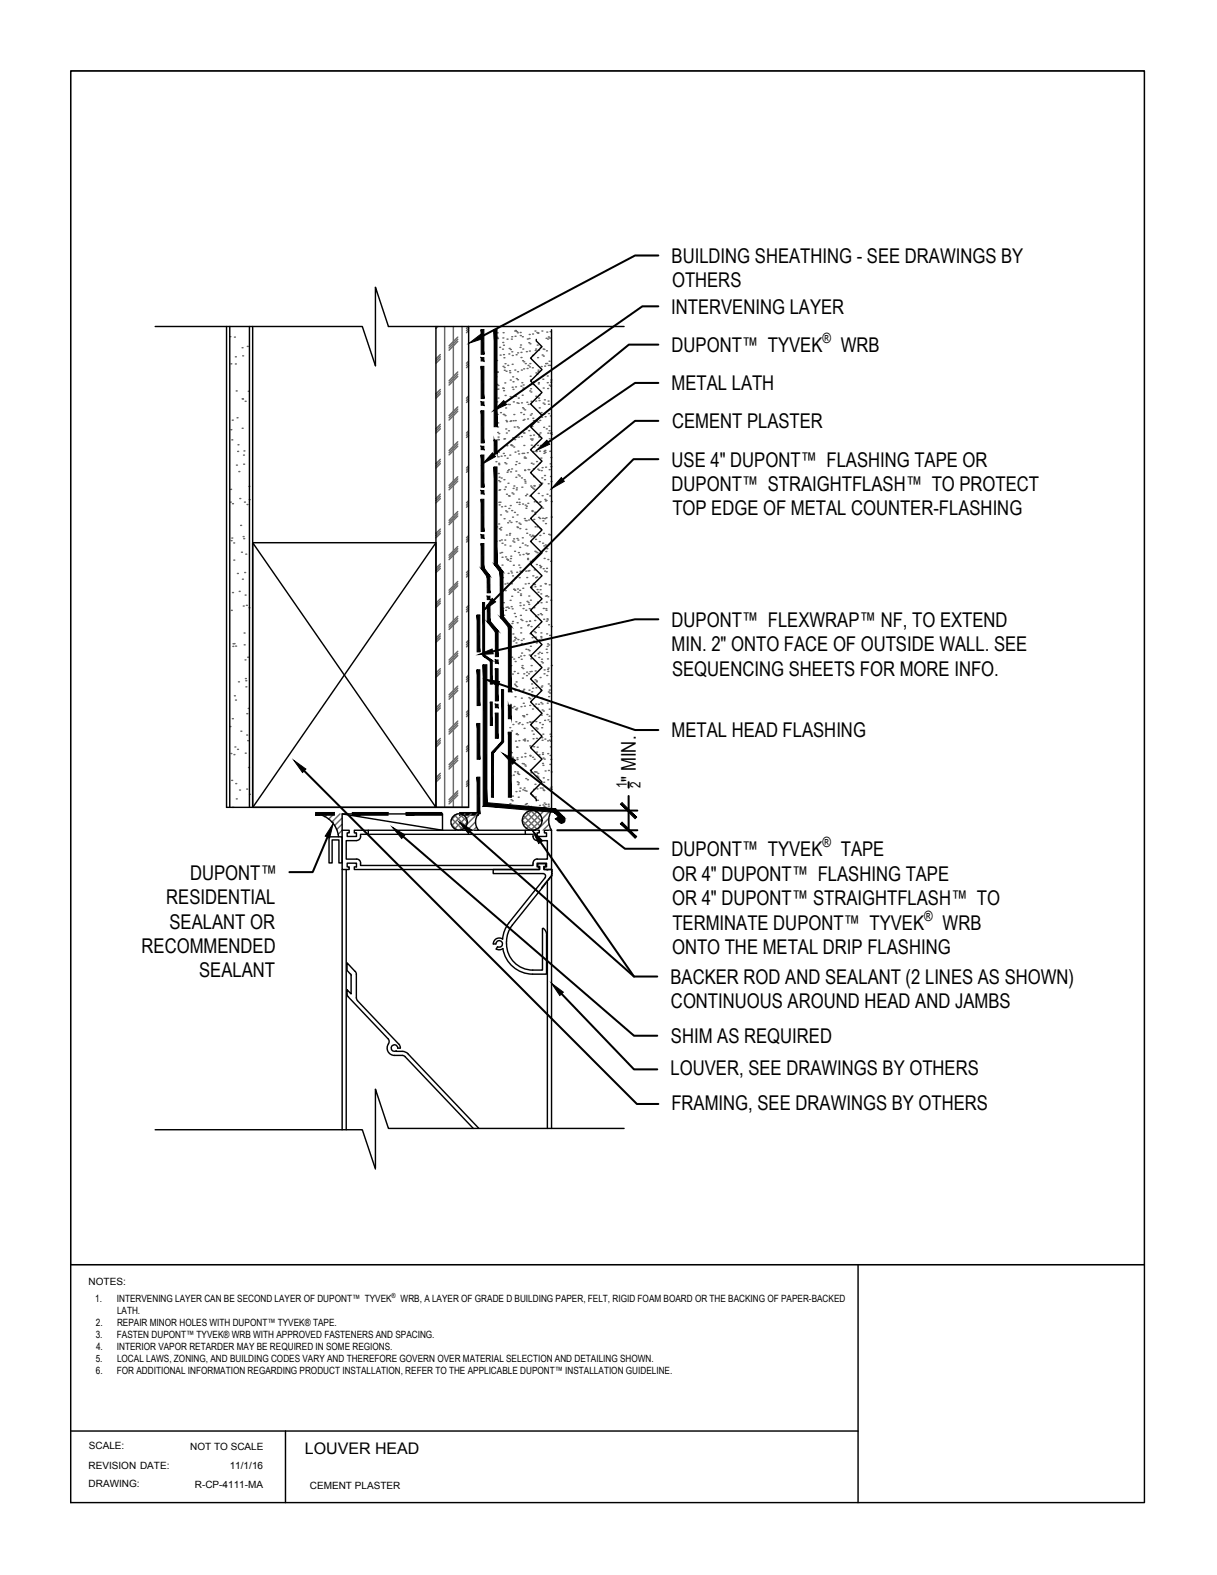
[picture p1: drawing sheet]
<svg xmlns="http://www.w3.org/2000/svg" width="216mm" height="279mm" viewBox="0 0 216 279" stroke-linecap="round" stroke-linejoin="round" font-family="sans-serif">
<!-- layer: .ATI-TEXT -->
<g fill="#000" stroke="#000" stroke-width=".18">
<path d="M83.2 60.9l2.1-1.6 .4 .8zM87.5 72.9l1.9-1.8 .5 .7zM95.1 79.9l1.9-1.8 .5 .7zM87.4 80.3l.5 .7-2.3 1.3zM99.6 84.7l.5 .7-2.3 1.3zM84.9 116.1l2.4-1 .2 .9zM87.3 106.2l.6 .6-2.1 1.5zM52.1 134.9l2.2 1.5-.6 .6zM86 120.5l2.6 .4-.3 .8zM89.2 133.6l2.3 1.3-.6 .7zM59.1 146.1l-.6 2.6-.8-.4zM69.6 146.7l2.2 1.4-.5 .6z"/>
<path d="M81.4 145.8l2.3 1.4-.6 .7zM94.4 147.3l1.9 1.8-.7 .5zM97.8 174.4l2.1 1.6-.6 .6z"/>
</g>
<g fill="none" stroke="#000" stroke-width=".36">
<path d="M116.8 45.3h-4.1l-27.2 14.4M116.8 54.3h-2.8l-24.4 17.1M116.8 74.7h-4.1l-12.9 10.4M116.8 61.1h-5.2l-24 19.6M116.8 67.9h-4.1l-15.4 10.6M116.8 81.5h-4.4l-24.8 25M116.8 109.9h-4.1l-25.3 5.7M54 136.7l59 59.1h3.8M88.5 121.3l24.2 8.2h4.1M91.2 135.2l19.7 15.4h5.9M111.5 138.8v.9M58.1 148.5l-2.6 6.2h-4.2"/>
<path d="M71.6 148.4l40.9 35.3h4.1M83.4 147.5l29.1 25.7h4.1M95.9 149.4l16.6 23.8M98.9 147.3h14.2M98.9 143.8h14.2M111.5 141.2v6.1M99.6 176.3l12.9 13.4h4.1"/>
</g>
<!-- layer: -ATI-WRB -->
<g fill="#000" stroke="#000" stroke-width=".18">
<path d="M85.4 79.2v.6h.4zM85.4 79.2h.4v.6z"/>
<path d="M85.4 72.9v5.7h.4zM85.4 72.9h.4v5.7z"/>
<path d="M85.4 71.3v.6h.4zM85.4 71.3h.4v.6z"/>
<path d="M85.4 65v5.7h.4zM85.4 65h.4v5.7z"/>
<path d="M85.4 63.4v.6h.4zM85.4 63.4h.4v.6z"/>
<path d="M85.4 58.5v4.4h.4zM85.4 58.5h.4v4.4z"/>
<path d="M85.4 94.9v.6h.4zM85.4 94.9h.4v.6z"/>
<path d="M85.4 88.6v5.7h.4zM85.4 88.6h.4v5.7z"/>
<path d="M85.4 87v.6h.4zM85.4 87h.4v.6z"/>
<path d="M85.4 80.7v5.7h.4zM85.4 80.7h.4v5.7z"/>
<path d="M85.4 96.4v4.4h.4zM85.4 96.4h.4v4.4z"/>
<path d="M86.4 107.3v2.9h.5zM86.4 107.3h.5v2.9z"/>
<path d="M86.4 105.8v.6h.5zM86.4 105.8h.5v.6z"/>
<path d="M86.4 102.2v3h.5zM86.4 102.2h.5v3z"/>
<path d="M85.4 100.9l1.1 1.5 .4-.3zM85.4 100.9l.4-.3 1.1 1.5z"/>
<path d="M87.9 117.1v.6h.5zM87.9 117.1h.5v.6z"/>
<path d="M87.9 112v4.5h.5zM87.9 112h.5v4.5z"/>
<path d="M86.5 110.4l1.4 1.8 .4-.3zM86.5 110.4l.4-.3 1.4 1.8z"/>
<path d="M87.9 126.5v4.5h.5zM87.9 126.5h.5v4.5z"/>
<path d="M87.9 124.9v.6h.5zM87.9 124.9h.5v.6z"/>
<path d="M87.9 118.6v5.7h.5zM87.9 118.6h.5v5.7z"/>
</g>
<path d="M85.4 58.5h.4M86.4 102.2h.5M87.9 112h.5" fill="none" stroke="#000" stroke-width=".18"/>
<!-- layer: -ATI-HATCH -->
<g fill="none" stroke="#666" stroke-width=".25">
<path d="M88 59.6h.1M88.2 59.8h.1M88.2 59h.1M89.2 60h.1M89.3 59h.1M90.8 59.7h.1M91.3 58.7h.1M91.4 59.7h.1M91.4 58.6h.1M91.6 58.8h.1M91.8 59h.1M92.3 59h.1"/>
<path d="M92.3 59.5h.1M92.7 59.7h.1M93.9 59.3h.1M94.5 59.3h.1M94.9 58.7h.1M95.2 59h.1M95.4 59h.1M95.4 59.1h.1M96.1 58.7h.1M97 58.9h.1M97.3 59.8h.1M97.5 60h.1"/>
<path d="M97.6 58.8h.1M88 66.8h.1M88 69.1h.1M88.1 64h.1M88.1 71.3h.1M88.1 68.2h.1M88.2 73.5h.1M88.2 66h.1M88.2 72.5h.1M88.3 60.1h.1M88.3 75.7h.1M88.3 76.7h.1"/>
<path d="M88.3 75h.1M88.3 69h.1M88.3 78h.1M88.3 70.6h.1M88.3 68.4h.1M88.4 77.5h.1M88.4 78h.1M88.5 76.9h.1M88.6 61.6h.1M88.7 63h.1M88.8 73.2h.1M88.8 72h.1"/>
<path d="M89.1 61.9h.1M89.2 68.8h.1M89.2 60.8h.1M89.2 65h.1M89.3 73.5h.1M89.3 68.9h.1M89.3 62.9h.1M89.3 61.2h.1M89.3 69.3h.1M89.4 77.9h.1M89.4 73.5h.1M89.4 63.5h.1"/>
<path d="M89.4 71.9h.1M89.4 65.2h.1M89.5 65.7h.1M89.5 77.8h.1M89.5 67.9h.1M89.6 64.5h.1M89.6 73.7h.1M89.6 70.2h.1M89.7 72.4h.1M89.7 76.1h.1M89.8 74.6h.1M89.8 65.9h.1"/>
<path d="M89.8 76.8h.1M89.9 74.8h.1M89.9 79.1h.1M90 60.2h.1M90.1 64.8h.1M90.1 71.7h.1M90.2 76.4h.1M90.3 62.8h.1M90.3 61.8h.1M90.4 71.8h.1M90.4 65.8h.1M90.4 66.1h.1"/>
<path d="M90.5 74.7h.1M90.5 70.4h.1M90.5 67.4h.1M90.5 62h.1M90.6 74.7h.1M90.6 78.9h.1M90.6 79h.1M90.7 60.2h.1M90.7 70.6h.1M90.8 62.4h.1M90.9 68.7h.1M90.9 64.6h.1"/>
<path d="M90.9 79.1h.1M90.9 63.1h.1M90.9 66.9h.1M90.9 77.7h.1M91 69.1h.1M91 67.7h.1M91 74.6h.1M91.1 71.3h.1M91.1 79.3h.1M91.2 73.5h.1M91.2 75.8h.1M91.3 78h.1"/>
<path d="M91.3 65.6h.1M91.4 74.6h.1M91.5 68.6h.1M91.5 70.3h.1M91.5 77.6h.1M91.6 62.9h.1M91.6 67.2h.1M91.7 71.5h.1M91.8 75.7h.1M91.8 65.9h.1M91.8 67.4h.1M91.8 62.6h.1"/>
<path d="M91.9 71.6h.1M91.9 70.6h.1M92 75.9h.1M92 77.5h.1M92.3 61.6h.1M92.3 61.2h.1M92.4 73.2h.1M92.4 68.5h.1M92.4 62.5h.1M92.4 63.4h.1M92.5 65.6h.1M92.5 77.5h.1"/>
<path d="M92.5 71.5h.1M92.6 67.9h.1M92.6 70.1h.1M92.7 72.3h.1M92.7 64h.1M92.7 61.9h.1M92.8 68.8h.1M92.8 74.6h.1M92.8 68.3h.1M92.9 76.8h.1M92.9 72.5h.1M92.9 73.5h.1"/>
<path d="M92.9 65.4h.1M92.9 64.2h.1M92.9 79h.1M93 74.4h.1M93 76.8h.1M93.1 72.7h.1M93.2 64.5h.1M93.3 76.1h.1M93.4 62.4h.1M93.5 71.4h.1M93.5 65.4h.1M93.5 60.1h.1"/>
<path d="M93.6 74.3h.1M93.7 64.8h.1M93.7 71.7h.1M93.8 60.8h.1M93.8 76.4h.1M93.8 60.1h.1M93.9 62.3h.1M93.9 65.1h.1M94 68.3h.1M94 69.3h.1M94 64.5h.1M94 61h.1"/>
<path d="M94.1 66.7h.1M94.1 77.3h.1M94.1 73.6h.1M94.1 69h.1M94.1 67.4h.1M94.1 77.9h.1M94.2 69.5h.1M94.2 71.2h.1M94.2 79h.1M94.3 73.4h.1M94.3 78.1h.1M94.4 75.7h.1"/>
<path d="M94.4 77.9h.1M94.4 65.2h.1M94.5 63h.1M94.5 74.2h.1M94.6 68.2h.1M94.6 67.7h.1M94.6 74.6h.1M94.7 77.2h.1M94.7 79.3h.1M94.9 62.2h.1M95 71.1h.1M95 61.9h.1"/>
<path d="M95.1 70.3h.1M95.1 66.2h.1M95.2 70.4h.1M95.2 74.7h.1M95.3 66.3h.1M95.3 61.2h.1M95.3 79h.1M95.4 63.4h.1M95.4 65.9h.1M95.4 74.9h.1M95.5 65.7h.1M95.5 68.1h.1"/>
<path d="M95.5 67.9h.1M95.5 62.1h.1M95.5 70.6h.1M95.6 77.5h.1M95.6 70.1h.1M95.6 77.1h.1M95.6 71.1h.1M95.7 72.4h.1M95.8 74.6h.1M95.8 76.8h.1M95.9 61.6h.1M95.9 79h.1"/>
<path d="M96 73.2h.1M96 65h.1M96.1 74h.1M96.2 63h.1M96.3 67.3h.1M96.3 61.9h.1M96.3 71.5h.1M96.4 68.8h.1M96.4 63.2h.1M96.4 75.8h.1M96.5 73.5h.1M96.5 62h.1"/>
<path d="M96.6 71.7h.1M96.6 70.9h.1M96.6 64.9h.1M96.7 79.9h.1M96.7 73.9h.1M96.8 64.5h.1M96.9 60h.1M96.9 76.1h.1M96.9 62.2h.1M97 64.5h.1M97.1 66.7h.1M97.1 67.9h.1"/>
<path d="M97.1 68.9h.1M97.1 60.1h.1M97.2 76.8h.1M97.2 71.1h.1M97.3 64.8h.1M97.3 73.4h.1M97.3 71.7h.1M97.4 75.6h.1M97.4 64.1h.1M97.4 76.4h.1M97.4 77.8h.1M97.4 68.3h.1"/>
<path d="M97.6 64.8h.1M97.6 72.6h.1M97.6 76.9h.1M97.6 73.8h.1M97.7 68.5h.1M97.7 67.8h.1M97.7 67.4h.1M97.8 76.8h.1M97.8 77.1h.1M88 81.9h.1M88 96h.1M88.1 93.5h.1"/>
<path d="M88.4 84h.1M88.4 81h.1M88.4 80.2h.1M88.4 85.3h.1M88.5 92.9h.1M88.5 82.2h.1M88.5 82.4h.1M88.5 89.1h.1M88.5 87h.1M88.6 84.7h.1M88.6 89.6h.1M88.6 95.9h.1"/>
<path d="M88.6 93.8h.1M88.6 86.9h.1M88.7 85.5h.1M88.7 89.1h.1M88.7 98.1h.1M88.8 91.3h.1M88.8 94h.1M88.9 93.6h.1M88.9 80.9h.1M88.9 84.8h.1M88.9 95.8h.1M89 89.9h.1"/>
<path d="M89 98h.1M89.1 98.9h.1M89.1 96.4h.1M89.3 80.4h.1M89.4 85.1h.1M89.4 92h.1M89.5 86.8h.1M89.5 80.8h.1M89.5 95.8h.1M89.5 82.1h.1M89.5 96.7h.1M89.6 89.8h.1"/>
<path d="M89.7 86.4h.1M89.7 98.8h.1M89.7 90.6h.1M89.8 82.3h.1M89.8 94.9h.1M89.8 87.7h.1M89.9 99.2h.1M89.9 90.8h.1M90 83.8h.1M90 81.3h.1M90 99.3h.1M90.1 83.5h.1"/>
<path d="M90.1 92.7h.1M90.1 99.4h.1M90.1 85.7h.1M90.2 88h.1M90.2 83.3h.1M90.3 90.2h.1M90.3 88h.1M90.4 92.4h.1M90.4 94.9h.1M90.4 94.6h.1M90.4 80.7h.1M90.5 96.9h.1"/>
<path d="M90.5 99.6h.1M90.5 89.7h.1M90.6 99.1h.1M90.6 83.7h.1M90.6 98.7h.1M90.6 92.7h.1M90.8 83.2h.1M90.8 90.6h.1M90.8 87.4h.1M90.9 91.7h.1M91 96h.1M91 86.6h.1"/>
<path d="M91 87.6h.1M91.1 95.6h.1M91.2 86.2h.1M91.2 96.2h.1M91.3 90.9h.1M91.3 97.8h.1M91.4 80.2h.1M91.5 82.4h.1M91.5 83.6h.1M91.5 84.7h.1M91.6 86.9h.1M91.6 92.5h.1"/>
<path d="M91.6 81.9h.1M91.6 86.6h.1M91.7 89.1h.1M91.7 95.5h.1M91.7 93.5h.1M91.7 91.3h.1M91.8 93.6h.1M91.9 95.8h.1M91.9 80h.1M91.9 84.3h.1M92 98h.1M92 80.5h.1"/>
<path d="M92 88.5h.1M92.1 82.2h.1M92.1 92.8h.1M92.1 89.5h.1M92.1 89.1h.1M92.1 84.4h.1M92.2 98.5h.1M92.2 97.1h.1M92.2 93.8h.1M92.3 93h.1M92.5 84.8h.1M92.6 86.4h.1"/>
<path d="M92.6 80.4h.1M92.7 95.4h.1M92.7 96.4h.1M92.7 89.4h.1M92.8 98.4h.1M92.9 80.4h.1M93 81.2h.1M93 85.1h.1M93 81.1h.1M93 92h.1M93.1 83.4h.1M93.1 83.5h.1"/>
<path d="M93.1 85.4h.1M93.1 85.7h.1M93.1 96.7h.1M93.2 92.3h.1M93.2 89.6h.1M93.2 87.9h.1M93.2 81.3h.1M93.3 90.2h.1M93.3 93.9h.1M93.3 98.2h.1M93.4 92.4h.1M93.4 89.8h.1"/>
<path d="M93.4 94.6h.1M93.4 87.7h.1M93.5 96.8h.1M93.5 80.3h.1M93.5 98.3h.1M93.6 99.1h.1M93.6 99.3h.1M93.6 89.3h.1M93.7 83.3h.1M93.7 98.2h.1M93.8 92.3h.1M93.8 83.3h.1"/>
<path d="M93.9 88h.1M94 94.9h.1M94.1 99.6h.1M94.1 86.2h.1M94.2 95.2h.1M94.2 82.2h.1M94.3 86.4h.1M94.4 90.6h.1M94.4 90.7h.1M94.4 95h.1M94.5 80.1h.1M94.5 86.6h.1"/>
<path d="M94.5 99.3h.1M94.6 82.3h.1M94.6 83.2h.1M94.7 84.5h.1M94.7 95.2h.1M94.7 92.1h.1M94.7 86.8h.1M94.7 86.2h.1M94.8 86.2h.1M94.8 89h.1M94.8 95.1h.1M94.9 91.2h.1"/>
<path d="M94.9 90.9h.1M94.9 97.8h.1M94.9 93.5h.1M95 95.7h.1M95.1 97.9h.1M95.1 80.1h.1M95.2 81.9h.1M95.2 89.1h.1M95.3 98.1h.1M95.3 93.5h.1M95.4 83.2h.1M95.5 87.5h.1"/>
<path d="M95.5 91.8h.1M95.6 83.4h.1M95.7 82.2h.1M95.7 96.1h.1M95.7 86h.1M95.7 89.1h.1M95.7 80h.1M95.8 92h.1M95.8 95h.1M95.8 89h.1M95.8 93.8h.1M95.9 98h.1"/>
<path d="M96 81.3h.1M96 83.5h.1M96.1 85.7h.1M96.1 84.8h.1M96.2 87.9h.1M96.2 83h.1M96.3 90.2h.1M96.3 91.9h.1M96.3 96.4h.1M96.3 92.4h.1M96.4 94.6h.1M96.5 96.8h.1"/>
<path d="M96.5 80.1h.1M96.5 80.4h.1M96.5 99.1h.1M96.6 84.4h.1M96.6 85.1h.1M96.6 92h.1M96.7 88.6h.1M96.7 80.2h.1M96.7 88.9h.1M96.7 96.7h.1M96.8 92.9h.1M96.8 82.9h.1"/>
<path d="M96.8 97.1h.1M96.8 97.8h.1M96.9 91.8h.1M96.9 88.8h.1M97 97.3h.1M97 87.7h.1M97.2 99.3h.1M97.3 85.8h.1M97.3 94.8h.1M97.4 83.3h.1M97.5 80.1h.1M97.5 88h.1"/>
<path d="M97.6 94.9h.1M97.6 82.3h.1M97.7 84.5h.1M97.7 99.6h.1M97.7 82.8h.1M97.7 81.2h.1M97.7 86.7h.1M97.8 85.4h.1M97.8 89h.1M97.8 91.7h.1M88.6 100.7h.1M89.1 100.3h.1"/>
<path d="M89.1 102.5h.1M89.1 107.8h.1M89.2 108h.1M89.2 104.7h.1M89.3 106.9h.1M89.4 109.1h.1M89.6 103.6h.1M89.6 104.8h.1M89.7 108.3h.1M89.8 107.7h.1M90 103.5h.1M90 107.7h.1"/>
<path d="M90.1 101.7h.1M90.2 110.7h.1M90.2 107.9h.1M90.5 106.5h.1M90.6 111.2h.1M90.6 101.3h.1M90.6 118.1h.1M90.7 107.6h.1M90.7 103.6h.1M90.7 101.6h.1M90.8 105.8h.1M90.8 116.6h.1"/>
<path d="M90.8 110.6h.1M90.9 108h.1M90.9 119.6h.1M90.9 110.2h.1M90.9 102.2h.1M91 112.5h.1M91.1 113.7h.1M91.1 114.7h.1M91.1 100.3h.1M91.1 104.5h.1M91.1 116.9h.1M91.2 104.6h.1"/>
<path d="M91.2 119.1h.1M91.2 108.8h.1M91.3 113.5h.1M91.3 113.1h.1M91.3 104.7h.1M91.4 117.4h.1M91.4 102.5h.1M91.4 109.4h.1M91.5 113.2h.1M91.5 114.1h.1M91.7 101.5h.1M91.8 110.5h.1"/>
<path d="M91.8 104.5h.1M91.8 119.5h.1M91.9 105.1h.1M91.9 113.5h.1M92 116.6h.1M92 100.3h.1M92.1 102.5h.1M92.2 104.7h.1M92.2 106.9h.1M92.2 100.7h.1M92.2 101.3h.1M92.3 107.4h.1"/>
<path d="M92.3 109.2h.1M92.3 116.4h.1M92.3 105.4h.1M92.3 105.6h.1M92.4 112.3h.1M92.4 111.4h.1M92.4 109.9h.1M92.4 101.5h.1M92.5 113.6h.1M92.5 117h.1M92.5 114.2h.1M92.5 115.9h.1"/>
<path d="M92.6 118.4h.1M92.6 110.1h.1M92.6 118.1h.1M92.7 104.4h.1M92.8 118.6h.1M92.8 108h.1M92.8 113.3h.1M92.9 107.3h.1M92.9 119.5h.1M93 116.3h.1M93.2 103.6h.1M93.3 101.3h.1"/>
<path d="M93.3 108.3h.1M93.3 115.2h.1M93.3 110.3h.1M93.4 119.9h.1M93.4 119.2h.1M93.4 102.5h.1M93.5 106.7h.1M93.6 111h.1M93.7 101.3h.1M93.7 115.2h.1M93.7 106.9h.1M93.7 110.8h.1"/>
<path d="M93.7 103.5h.1M93.8 119.5h.1M93.8 105.7h.1M93.8 107.2h.1M93.8 101.2h.1M93.9 115.4h.1M93.9 108h.1M93.9 116.2h.1M94 110.2h.1M94 112.4h.1M94 119.2h.1M94.1 114.6h.1"/>
<path d="M94.1 106.5h.1M94.2 116.9h.1M94.2 111.2h.1M94.2 118.1h.1M94.2 119.1h.1M94.3 104.1h.1M94.4 113.1h.1M94.5 102.2h.1M94.6 103.5h.1M94.7 113.7h.1M94.7 107.8h.1M94.8 112h.1"/>
<path d="M94.8 101.1h.1M94.8 103.7h.1M94.9 110.1h.1M94.9 116.3h.1M94.9 104.1h.1M94.9 119h.1M95 112.2h.1M95 113h.1M95 102.5h.1M95 109.4h.1M95.1 114.1h.1M95.2 100.1h.1"/>
<path d="M95.2 102.4h.1M95.3 104.6h.1M95.4 106.8h.1M95.4 107h.1M95.4 109.1h.1M95.5 116h.1M95.5 105.1h.1M95.5 111.3h.1M95.6 113.5h.1M95.6 116.6h.1M95.7 115.7h.1M95.7 100.3h.1"/>
<path d="M95.7 118h.1M95.8 104.6h.1M95.8 100.7h.1M95.9 104h.1M95.9 108.9h.1M95.9 100.5h.1M95.9 112.9h.1M95.9 105.4h.1M96 112.3h.1M96 106.9h.1M96 113.2h.1M96 117.4h.1"/>
<path d="M96.1 115.9h.1M96.1 117h.1M96.1 109.1h.1M96.2 117.6h.1M96.4 100.9h.1M96.4 107.9h.1M96.4 109.9h.1M96.5 119.5h.1M96.5 118.8h.1M96.6 101.3h.1M96.7 103.5h.1M96.8 105.8h.1"/>
<path d="M96.8 103.6h.1M96.8 108h.1M96.9 108.3h.1M96.9 115.2h.1M96.9 110.2h.1M96.9 106.8h.1M96.9 101.4h.1M97 100.8h.1M97 105.7h.1M97 112.4h.1M97 115.8h.1M97 119.8h.1"/>
<path d="M97 109.8h.1M97.1 114.7h.1M97.1 110h.1M97.1 116.9h.1M97.1 118.8h.1M97.1 114.2h.1M97.2 119.1h.1M97.2 105.9h.1M97.2 118.5h.1M97.3 110.8h.1M97.3 114.4h.1M97.4 103.7h.1"/>
<path d="M97.5 112.7h.1M97.7 106.5h.1M97.8 111.2h.1M97.8 118.1h.1M90.4 129.1h.1M90.5 137.6h.1M90.5 133.3h.1M90.5 125h.1M90.6 137.6h.1M90.7 133.5h.1M90.7 122.8h.1M90.8 129.7h.1"/>
<path d="M90.9 125.6h.1M90.9 134.3h.1M90.9 134.5h.1M91 128.5h.1M91.1 137.5h.1M91.2 125.3h.1M91.3 121.4h.1M91.3 136.9h.1M91.4 123.6h.1M91.4 122.5h.1M91.4 125.8h.1M91.4 121.6h.1"/>
<path d="M91.5 131.5h.1M91.5 128h.1M91.6 121h.1M91.6 125.9h.1M91.6 130.3h.1M91.6 130.1h.1M91.6 132.5h.1M91.6 121.8h.1M91.7 125.6h.1M91.7 132.6h.1M91.7 134.4h.1M91.7 134.7h.1"/>
<path d="M91.8 138.7h.1M91.8 137h.1M91.8 137.2h.1M91.8 130.3h.1M91.9 139.2h.1M91.9 128.4h.1M92 122.4h.1M92 138.9h.1M92 137.4h.1M92 131.4h.1M92.1 128.2h.1M92.3 139.8h.1"/>
<path d="M92.4 125.4h.1M92.5 123.9h.1M92.5 134.3h.1M92.6 128.5h.1M92.6 135.5h.1M92.7 122.7h.1M92.7 120.3h.1M92.7 127h.1M92.8 122.5h.1M92.8 131.3h.1M92.8 124.8h.1M92.9 135.5h.1"/>
<path d="M92.9 127h.1M92.9 122.3h.1M92.9 127.2h.1M93 129.2h.1M93 139.8h.1M93 131.3h.1M93 131.4h.1M93 125.3h.1M93.1 131.1h.1M93.1 135.7h.1M93.1 133.7h.1M93.1 134.2h.1"/>
<path d="M93.2 135.9h.1M93.3 138.1h.1M93.4 126.8h.1M93.5 128.2h.1M93.5 131.4h.1M93.6 138.3h.1M93.6 137.2h.1M93.8 123.8h.1M93.8 122.4h.1M93.9 128.1h.1M94 125.1h.1M94 132.3h.1"/>
<path d="M94 134h.1M94 124h.1M94.1 134.1h.1M94.1 136.6h.1M94.1 128.1h.1M94.2 137.1h.1M94.2 132.5h.1M94.3 121.3h.1M94.3 122.7h.1M94.4 129.7h.1M94.4 123.6h.1M94.5 125.8h.1"/>
<path d="M94.5 122.1h.1M94.5 134.3h.1M94.5 128h.1M94.6 131h.1M94.6 130.2h.1M94.7 132.5h.1M94.8 134.7h.1M94.8 125.3h.1M94.8 136.9h.1M94.9 139.1h.1M94.9 120.6h.1M94.9 136.9h.1"/>
<path d="M95 124.9h.1M95.1 128h.1M95.1 122h.1M95.1 129.1h.1M95.1 137h.1M95.1 120.8h.1M95.2 131h.1M95.2 121h.1M95.2 133.4h.1M95.2 137.7h.1M95.3 139.9h.1M95.3 125.6h.1"/>
<path d="M95.3 129.3h.1M95.3 132.6h.1M95.4 137.2h.1M95.4 137.9h.1M95.5 124.9h.1M95.6 133.9h.1M95.7 128.2h.1M95.8 120.2h.1M95.9 139.8h.1M95.9 122.4h.1M95.9 124.6h.1M96 126.9h.1"/>
<path d="M96 121.9h.1M96.1 129.1h.1M96.1 123.9h.1M96.1 130.9h.1M96.1 121.7h.1M96.2 124.9h.1M96.2 131.3h.1M96.2 125.9h.1M96.2 139.8h.1M96.2 128.5h.1M96.2 133.5h.1M96.2 133.8h.1"/>
<path d="M96.2 135.4h.1M96.3 130.2h.1M96.3 135.8h.1M96.3 134.5h.1M96.4 138h.1M96.4 126.1h.1M96.4 138.8h.1M96.6 134.7h.1M96.6 127.8h.1M96.7 131.1h.1M96.7 136.8h.1M97 126.8h.1"/>
<path d="M97.1 124.7h.1M97.1 131.4h.1M97.2 133.7h.1M97.2 138.3h.1M97.2 127.7h.1M97.3 121.3h.1M97.3 122.8h.1M97.3 136.7h.1M97.3 123.6h.1M97.4 127h.1M97.4 125.8h.1M97.4 122.4h.1"/>
<path d="M97.4 131.3h.1M97.5 128h.1M97.5 122.9h.1M97.6 135.6h.1M97.6 130.2h.1M97.6 121.7h.1M97.6 134h.1M97.6 139.8h.1M97.6 132.5h.1M97.7 131.5h.1M97.7 130.6h.1M97.7 134.7h.1"/>
<path d="M97.8 139.6h.1M97.8 136.9h.1M90.5 142.6h.1M90.6 141.9h.1M90.9 142.1h.1M90.9 141.2h.1M91.5 140.4h.1M91.9 143h.1M91.9 141.4h.1M92.2 140.3h.1M92.6 143.3h.1M92.7 140.1h.1"/>
<path d="M93.1 140.2h.1M93.2 142.7h.1M93.2 143.2h.1M93.3 140.3h.1M93.4 142.6h.1M93.7 143h.1M94.1 140.9h.1M94.1 143.1h.1M94.3 141h.1M94.5 141.2h.1M94.7 140h.1M95 141.4h.1"/>
<path d="M95.3 142h.1M95.7 142.9h.1M96.3 142.8h.1M96.3 140.1h.1M96.5 140.2h.1M96.5 143h.1M96.5 142.5h.1M96.7 143.2h.1M96.8 142.7h.1M97.3 142.7h.1M97.3 143h.1M97.8 140h.1"/>
</g>
<!-- layer: .ATI-DETAIL -->
<g fill="#000" stroke="#000" stroke-width=".18">
<path d="M87.7 58.5v17.2h.5zM87.7 58.5h.5v17.2z"/>
<path d="M87.7 78.1v2.4h.5zM87.7 78.1h.5v2.4z"/>
<path d="M87.7 82.8v17.2h.5zM87.7 82.8h.5v17.2z"/>
<path d="M88.7 101.5l.1 7.9h.5zM88.7 101.5h.5l.1 7.9z"/>
<path d="M87.7 100.2l1.1 1.4 .4-.2zM87.7 100.2l.4-.3 1.1 1.5z"/>
<path d="M88.8 109.6l1.4 1.7 .4-.3zM88.8 109.6l.4-.3 1.4 1.7z"/>
<path d="M90.2 125.1v2.4h.5zM90.2 125.1h.5v2.4z"/>
<path d="M90.2 111.2v11.5h.5zM90.2 111.2h.5v11.5z"/>
<path d="M90.2 129.9v11.5h.5zM90.2 129.9h.5v11.5z"/>
<path d="M99.1 144.8l-.5 .5 1.1 .1zM98.6 145.3l1.1 .1-.5 .5z"/>
<path d="M99.2 145.8l.2 .2 .2-.6zM99.6 145.4v.6h-.2zM99.6 145.4v.6h.3z"/>
<path d="M98.3 144.1l1.3 1.4 .5-.5zM98.6 143.5l1.5 1.5-1.8-.9zM85.7 143l12.6 1.1 .3-.6zM85.7 143l.7-.6 12.2 1.1zM85.7 117.9v25.1l.7-.6zM85.7 117.9h.7v24.5z"/>
<path d="M99.6 145.4l.3 .6 .1-.2zM99.6 145.4l.6 .3-.2 .1zM99.6 145.4l.6 .3v-.3z"/>
<path d="M99.6 145.4h.6v-.2zM100 145l.2 .2-.6 .2z"/>
</g>
<path d="M87.7 58.5h.5M90.2 111.2h.5" fill="none" stroke="#000" stroke-width=".18"/>
<!-- layer: .ATI-HATCH -->
<g fill="none" stroke="#666" stroke-width=".25">
<path d="M40.8 59.7h.1M41.6 59.8h.1M77.7 57.9l-.4 .4M78.9 57.9v85.3M80.4 57.9v85.3M81.2 59.8l-1.5 1.5M82 57.9v85.3M83.1 57.9l-.3 .4M83.1 58.6l-.3 .4M83.1 58.3l-.3 .3M41 76.2h.1M41 64.5h.1"/>
<path d="M41.1 78h.1M41.2 74.5h.1M41.8 64.6h.1M41.8 63.3h.1M41.9 69.3h.1M42.1 74.1h.1M42.2 78.9h.1M42.9 61.7h.1M43 76h.1M43 70.7h.1M43 70.8h.1M43 63.1h.1"/>
<path d="M43.3 80h.1M43.5 71.2h.1M43.9 61.5h.1M44 69.4h.1M78.1 76.1l-.8 .7M78.1 69.9l-.8 .7M78.1 63.7l-.8 .7M78.1 75.7l-.8 .7M78.1 69.5l-.8 .8M78.1 63.3l-.8 .8M78.1 75.3l-.8 .8M78.1 69.1l-.8 .8"/>
<path d="M78.1 62.9l-.8 .8M81.2 79.1l-1.5 1.6M81.2 72.9l-1.5 1.6M81.2 66.8l-1.5 1.5M81.2 60.6l-1.5 1.5M81.2 78.8l-1.5 1.5M81.2 72.6l-1.5 1.5M81.2 66.4l-1.5 1.5M81.2 60.2l-1.5 1.5M81.2 78.4l-1.5 1.5M81.2 72.2l-1.5 1.5M81.2 66l-1.5 1.5"/>
<path d="M83.1 77.2l-.3 .4M83.1 71l-.3 .4M83.1 64.8l-.3 .4M83.1 76.8l-.3 .4M83.1 70.6l-.3 .4M83.1 64.4l-.3 .4M83.1 76.4l-.3 .4M83.1 70.3l-.3 .3M83.1 64.1l-.3 .3M40.8 89.1h.1M40.9 86.8h.1M41 95.9h.1"/>
<path d="M41.1 95.4h.1M41.2 89.4h.1M41.5 96.3h.1M41.5 99.4h.1M41.9 82.5h.1M42.2 80.1h.1M42.4 83.7h.1M42.5 88.4h.1M42.7 93.2h.1M42.8 98h.1M43.1 95.2h.1M43.2 80.7h.1"/>
<path d="M43.2 82.3h.1M43.2 95.6h.1M43.4 89.1h.1M43.6 98.3h.1M43.8 89.5h.1M44.1 86.3h.1M44.2 88.6h.1M78.1 94.6l-.8 .8M78.1 88.4l-.8 .8M78.1 82.2l-.8 .8M78.1 94.2l-.8 .8M78.1 88.1l-.8 .7"/>
<path d="M78.1 81.9l-.8 .7M78.1 93.9l-.8 .7M78.1 87.7l-.8 .7M78.1 81.5l-.8 .7M81.2 97.7l-1.5 1.6M81.2 91.5l-1.5 1.6M81.2 85.4l-1.5 1.5M81.2 97.3l-1.5 1.6M81.2 91.2l-1.5 1.5M81.2 84.9l-1.5 1.6M81.2 97l-1.5 1.5M81.2 90.7l-1.5 1.6"/>
<path d="M81.2 84.6l-1.5 1.5M83.1 95.8l-.3 .4M83.1 89.6l-.3 .4M83.1 83.4l-.3 .4M83.1 95.4l-.3 .4M83.1 89.2l-.3 .4M83.1 83l-.3 .4M83.1 95l-.3 .4M83.1 88.8l-.3 .4M83.1 82.6l-.3 .4M41 108.3h.1M41.2 105.1h.1"/>
<path d="M41.3 114.7h.1M41.3 114.2h.1M41.5 114.2h.1M41.8 114.6h.1M42.1 101.7h.1M42.4 104.9h.1M43 102.8h.1M43.2 107.5h.1M43.3 112.3h.1M43.3 114.4h.1M43.4 101.6h.1M43.5 117.1h.1"/>
<path d="M43.5 105.6h.1M43.7 107.4h.1M43.9 116.6h.1M44.2 107.8h.1M78.1 119.4l-.8 .8M78.1 113.2l-.8 .8M78.1 107l-.8 .8M78.1 100.8l-.8 .8M78.1 119l-.8 .8M78.1 112.8l-.8 .8M78.1 106.6l-.8 .8M78.1 100.4l-.8 .8"/>
<path d="M78.1 118.6l-.8 .8M78.1 112.4l-.8 .8M78.1 106.2l-.8 .8M78.1 100l-.8 .8M81.2 116.3l-1.5 1.5M81.2 110.1l-1.5 1.6M81.2 103.9l-1.5 1.6M81.2 115.9l-1.5 1.6M81.2 109.7l-1.5 1.6M81.2 103.5l-1.5 1.6M81.2 115.5l-1.5 1.6M81.2 109.3l-1.5 1.6"/>
<path d="M81.2 103.2l-1.5 1.5M83.1 114.4l-.3 .4M83.1 108.2l-.3 .3M83.1 102l-.3 .4M83.1 114l-.3 .4M83.1 107.8l-.3 .4M83.1 101.6l-.3 .4M83.1 119.8l-.3 .4M83.1 113.6l-.3 .4M83.1 107.4l-.3 .4M83.1 101.2l-.3 .4M40.8 128.9h.1"/>
<path d="M41 133.7h.1M41.1 138.4h.1M41.2 127.5h.1M41.5 133.9h.1M41.6 123.4h.1M41.7 132.5h.1M41.8 124.2h.1M41.8 139h.1M42.1 132.9h.1M42.3 121h.1M42.7 129.7h.1M43.5 133.6h.1"/>
<path d="M43.5 120.4h.1M43.6 120.8h.1M43.6 121.8h.1M43.8 140h.1M43.8 130.4h.1M43.8 126.6h.1M43.9 131.4h.1M44 125.7h.1M44.1 136.2h.1M78.1 138l-.8 .8M78.1 131.8l-.8 .8M78.1 125.6l-.8 .8"/>
<path d="M78.1 137.6l-.8 .8M78.1 131.4l-.8 .8M78.1 125.2l-.8 .8M78.1 137.2l-.8 .8M78.1 131l-.8 .8M78.1 124.8l-.8 .8M81.2 134.9l-1.5 1.5M81.2 128.7l-1.5 1.5M81.2 122.5l-1.5 1.5M81.2 134.5l-1.5 1.5M81.2 128.3l-1.5 1.5M81.2 122.1l-1.5 1.5"/>
<path d="M81.2 134.1l-1.5 1.5M81.2 127.9l-1.5 1.6M81.2 121.7l-1.5 1.6M83.1 139.1l-.3 .4M83.1 132.9l-.3 .4M83.1 126.8l-.3 .3M83.1 120.6l-.3 .4M83.1 138.8l-.3 .3M83.1 132.6l-.3 .3M83.1 126.4l-.3 .4M83.1 120.2l-.3 .4M83.1 138.4l-.3 .4"/>
<path d="M83.1 132.2l-.3 .4M83.1 126l-.3 .4M41.3 143.2h.1M41.9 141.7h.1M42.5 140.2h.1M44.3 140.9h.1M57 144.4l-.1 .2M58.1 144.4l-.5 .5M59.2 144.4l-.9 .9M60.3 144.4l-1.4 1.4M60.7 148.4h-.1M60.7 147.3l-.7 .7"/>
<path d="M60.7 146.2l-1 1M60.7 145.1l-1.4 1.4M80 146.2l1.1 1M80.1 145.2l2 1.9M80.6 144.6l2 2M81 144.4l-1 1M81.2 141.1l-1.5 1.5M81.2 140.7l-1.5 1.5M81.2 140.3l-1.5 1.5M81.5 144.4l1.4 1.4M81.8 147.2v.1M82.1 144.5l-2 1.9"/>
<path d="M82.5 144.4l-.3 .2M82.6 145l-2 2M82.9 145.9l-1.4 1.4M83.6 144.4l-.8 .8M84.4 145.8l-1.5 1.5M84.5 146.7l-.5 .6M84.7 144.4l-1.9 1.8M92.7 145.6l1.7 1.7M92.9 144.7l2.3 2.4M93.4 144.1l2.4 2.4M94.2 143.8l1.9 2M94.4 143.8l-1.7 1.7"/>
<path d="M95.4 143.8l-2.5 2.6M96.5 143.8l-3.1 3.1M97.4 145.2l-2.2 2.1M97.4 146.2l-1.1 1.1M97.6 143.8l-3.4 3.5M97.7 147l-.3 .3"/>
</g>
<!-- layer: .ATI-DETAIL -->
<g fill="none" stroke="#000" stroke-width=".25">
<path d="M27.5 57.9h36.8l2.3 7v-13.9l2.3 6.9h41.8M40.2 57.9v85.3h42.9M40.8 57.9v85.3M44.3 57.9v85.3M44.8 57.9v85.3l32.5-46.9M77.3 57.9v85.3h5.8v-85.3M97.8 58.5v85.3a3.2 3.2 0 0 0 0 3.5M95.1 60.2v.3l1.1 1-2.1 2 2.1 2.1-2.1 2 2.1 2-2.1 2.1 2.1 2-2.1 2 2.1 2.1-2.1 2 2.1 2-2.1 2 2.1 2.1-2.1 2 2.1 2-2.1 2.1 2.1 2-2.1 2 2.1 2.1-2.1 2 2.1 2-2.1 2.1 2.1 2-2.1 2.1 2.1 2-2.1 2 2.1 2-2.1 2.1 2.1 2-2.1 2 2.1 2.1-2.1 2 2.1 2-2.1 2.1 2.1 2-2.1 2 2.1 2.1-2.1 2 2.1 2-2.1 2.1 1 1v.3M44.8 96.3l32.5 46.9h-32.5v-46.9h32.5v46.9M56 144.4a4.6 4.6 0 0 1 4.1 4M58.4 148.4h2.3v4.7h-.6v-4.1h-1.2v4.1h-.5zM60.7 144.4l17.8 2.9v-2.9h-17.8v2.9"/>
<path d="M60.7 154.2v46.2M61.4 154.2v46.2M64 148.4v-.4h1.3v-.7h-2.4v.5h.3v.6h-1.6v-.6h.3v-.5h-1.2v6.9h1.2v-.4h-.3v-.7h1.6v.7h-.3v.4h32.8v-.4h-.4v-.7h1.7v.7h-.4v.4h1.2v-6.9h-1.2v.5h.4v.6h-1.7v-.6h.4v-.5h-2.5v.7h1.4v.4M64 153.1v.4h30.6v-.4M64 148.4a.73 .73 0 0 1-.8 .7h-1.8v3.3h1.8a.7 .7 0 0 1 .8 .7M65.3 147.3h27.9M65.3 148h27.9M84.9 144.4a2.28 2.28 0 0 0 0 2.9M94.6 148.4a.73 .73 0 0 0 .7 .7M95.3 149.1h1.8v3.3h-1.8M95.3 152.4a.73 .73 0 0 0-.7 .7M96.1 157.5l-5.5 7-.6 1.5-.2 1.5"/>
<path d="M96.2 157.4l-.1 .1M96.3 157.3l-.1 .1M96.6 156.9l-.3 .4M96.9 156.5l-.3 .4M97 156.4l-.1 .1M97.1 156.3v43.9M97.2 154.2h.6M97.2 154.2l-.1 .1-.6-.1v-.5h.4v-.5h-1.5v.5h.4v.5h-8.3v.8h8.8l.4 .2v.5l-6.4 8M97.3 156l-.3 .4M97.7 155.5l-.4 .5M97.8 155.4l-.1 .1M97.8 154.2l.1 .2"/>
<path d="M97.8 155.4v44.8M97.9 154.9v.4l-.1 .1M97.9 154.4v.5M61.6 176.3l.2 .5M61.8 176.8l7 7.5a.9 .9 0 0 1 0 1.2 1.3 1.3 0 0 0 1.2 1.7h1.4l.5 .3 12.1 12.7M62.2 172.8l.1 .2M62.3 173v3.3l-.7-.7v.7M63 172.3l-1.4-1.5v1.4l.6 .6M63 172.3l.2 .5 .1 4.5 7.4 7.9 .3 .7M87.5 167.5h.5M90.3 163.7l-.8 1.3-.3 1.6a1.05 1.05 0 0 0-1.7 .8M96.2 164.8v7.3a6.1 6.1 0 0 1-4.7-1.1 4.6 4.6 0 0 1-1.6-3.6"/>
<path d="M96.4 164.7l-.2 .1M96.4 164.7a1.45 1.45 0 0 1 .6 1.2M97 165.9v6.9a7.8 7.8 0 0 1-5.7-1 5.4 5.4 0 0 1-2.1-3.5 1.04 1.04 0 0 1-1.2 .1l.3-.4a.59 .59 0 0 0 .8-.3 .59 .59 0 0 0-.4-.8 .59 .59 0 0 0-.7 .5M71 185.9h-.4a.58 .58 0 0 0-.7-.5 .58 .58 0 0 0-.5 .7 .58 .58 0 0 0 .9 .3v.1a2.3 2.3 0 0 1 2.1 .5M72.4 187l12.6 13.2M27.5 200.4h36.8l2.3 7M110.7 200.2h-41.8l-2.3-7v13.9"/>
<circle cx="81.5" cy="145.8" r="1.45"/>
<circle cx="94.4" cy="145.5" r="1.75"/>
</g>
<!-- layer: ATI-SAM -->
<g fill="#000" stroke="#000" stroke-width=".18">
<path d="M84.6 109.1v6.5h.5zM84.6 109.1h.5v6.5z"/>
<path d="M85.9 116.1l-.2 .3 1.5 .7zM85.7 116.4l1.5 .7-.1 .3z"/>
<path d="M85.6 106.9l.4 9.4v-9.4zM85.6 106.9l.4 9.4h-.4z"/>
<path d="M87 117.2l.3 4.2v-4.2zM87 117.2l.3 4.2h-.3z"/>
<path d="M84.6 128.3v6.4h.5zM84.6 128.3h.5v6.4z"/>
<path d="M84.6 118.8v6.4h.5zM84.6 118.8h.5v6.4z"/>
<path d="M87 124.5l.3 4.2v-4.2zM87 124.5l.3 4.2h-.3z"/>
<path d="M87.2 133.5l.3 7.9 .1-7.9zM87.2 133.5l.3 7.9h-.3z"/>
<path d="M89.1 131.5l-1.6 2.1 1.8-1.9zM89.1 131.5l-1.6 2.1-.2-.2z"/>
<path d="M89 122.4l.3 9.2v-9.2zM89 122.4l.3 9.2h-.3z"/>
<path d="M56 144.1v.5l3.3-.5zM56 144.6l3.3-.5v.5z"/>
<path d="M62.5 144.1v.5l6.3-.5zM62.5 144.6l6.3-.5v.5z"/>
<path d="M72 144.1v.5l6.4-.5zM72 144.6l6.4-.5v.5z"/>
<path d="M81.5 144.1v.5l3.4-.5zM81.5 144.6l3.4-.5v.5z"/>
<path d="M84.6 137.9v6.5h.5zM84.6 137.9h.5v6.5z"/>
</g>
<path d="M84.6 109.1h.5M85.8 106.9v9.4l1.4 .9M87 128.7h.3M84.9 144.1v.5" fill="none" stroke="#000" stroke-width=".18"/>
<!-- layer: 0 -->
<g fill="#000" stroke="#000" stroke-width=".18">
<path d="M110.4 145.8l-.3 .3 2.8 2.3zM110.1 146.1l2.8 2.3-.2 .3z"/>
<path d="M110.1 142.6l2.6 2.6 .2-.2zM110.1 142.6l.3-.2 2.5 2.6z"/>
</g>
<path d="M12.5 12.6h190.5v211.8h-190.5z" fill="none" stroke="#000" stroke-width=".18"/>
<path d="M12.5 12.6h190.5v254h-190.5zM12.5 224.4h190.5M152.2 224.4v42.2M12.5 253.9h139.7M50.6 253.9v12.7" fill="none" stroke="#000" stroke-width=".25"/>
<g font-size="3.6">
<text x="119.1" y="46.6">BUILDING SHEATHING - SEE DRAWINGS BY</text>
<text x="119.2" y="51">OTHERS</text>
<text x="119.1" y="55.7">INTERVENING LAYER</text>
<text x="119.1" y="62.4">DUPONT™ TYVEK</text>
<text x="149.2" y="62.4">WRB</text>
<text x="119.1" y="69.2">METAL LATH</text>
<text x="119.2" y="76">CEMENT PLASTER</text>
<text x="119.1" y="82.8">USE 4&quot; DUPONT™ FLASHING TAPE OR</text>
<text x="119.1" y="87.1">DUPONT™ STRAIGHTFLASH™ TO PROTECT</text>
<text x="119.3" y="91.4">TOP EDGE OF METAL COUNTER-FLASHING</text>
<text x="119.1" y="111.2">DUPONT™ FLEXWRAP™ NF, TO EXTEND</text>
<text x="119.1" y="115.5">MIN. 2&quot; ONTO FACE OF OUTSIDE WALL. SEE</text>
<text x="119.2" y="119.9">SEQUENCING SHEETS FOR MORE INFO.</text>
<text x="119.1" y="130.8">METAL HEAD FLASHING</text>
<text x="112.8" y="138.6" transform="rotate(-90 112.8 138.6)">&quot; MIN.</text>
<text x="119.1" y="151.9">DUPONT™ TYVEK</text>
<text x="149.2" y="151.9">TAPE</text>
<text x="29.5" y="160.4">RESIDENTIAL</text>
<text x="33.7" y="156">DUPONT™</text>
<text x="119.2" y="156.2">OR 4&quot; DUPONT™ FLASHING TAPE</text>
<text x="119.2" y="160.6">OR 4&quot; DUPONT™ STRAIGHTFLASH™ TO</text>
<text x="30.1" y="164.7">SEALANT OR</text>
<text x="119.3" y="164.9">TERMINATE DUPONT™ TYVEK</text>
<text x="167.2" y="164.9">WRB</text>
<text x="25.1" y="169.1">RECOMMENDED</text>
<text x="35.3" y="173.4">SEALANT</text>
<text x="119.2" y="169.3">ONTO THE METAL DRIP FLASHING</text>
<text x="118.9" y="174.5">BACKER ROD AND SEALANT (2 LINES AS SHOWN)</text>
<text x="119" y="178.9">CONTINUOUS AROUND HEAD AND JAMBS</text>
<text x="119" y="185">SHIM AS REQUIRED</text>
<text x="119" y="190.8">LOUVER, SEE DRAWINGS BY OTHERS</text>
<text x="119.1" y="196.9">FRAMING, SEE DRAWINGS BY OTHERS</text>
</g>
<text font-size="2.8" x="54.1" y="257.9">LOUVER HEAD</text>
<g font-size="2.5">
<text x="145.9" y="60.8">®</text>
<text x="111.2" y="139.7" transform="rotate(-90 111.2 139.7)">1</text>
<text x="113.6" y="139.8" transform="rotate(-90 113.6 139.8)">2</text>
<text x="145.9" y="150.3">®</text>
<text x="163.9" y="163.3">®</text>
</g>
<g font-size="1.8">
<text x="15.7" y="227.9">NOTES:</text>
<text x="16.9" y="231">1.</text>
<text x="20.7" y="231">INTERVENING LAYER CAN BE SECOND LAYER OF DUPONT™ TYVEK</text>
<text x="20.8" y="233.1">LATH.</text>
<text x="71.1" y="231">WRB, A LAYER OF GRADE D BUILDING PAPER, FELT, RIGID FOAM BOARD OR THE BACKING OF PAPER-BACKED</text>
<text x="17" y="237.3">3.</text>
<text x="17" y="235.2">2.</text>
<text x="17" y="239.5">4.</text>
<text x="20.7" y="237.3">FASTEN DUPONT™ TYVEK® WRB WITH APPROVED FASTENERS AND SPACING.</text>
<text x="20.7" y="239.5">INTERIOR VAPOR RETARDER MAY BE REQUIRED IN SOME REGIONS.</text>
<text x="20.8" y="235.2">REPAIR MINOR HOLES WITH DUPONT™ TYVEK® TAPE.</text>
<text x="17" y="241.6">5.</text>
<text x="17" y="243.8">6.</text>
<text x="20.7" y="243.8">FOR ADDITIONAL INFORMATION REGARDING PRODUCT INSTALLATION, REFER TO THE APPLICABLE DUPONT™ INSTALLATION GUIDELINE.</text>
<text x="20.8" y="241.6">LOCAL LAWS, ZONING, AND BUILDING CODES VARY AND THEREFORE GOVERN OVER MATERIAL SELECTION AND DETAILING SHOWN.</text>
<text x="15.8" y="257.1">SCALE:</text>
<text x="33.7" y="257.1">NOT TO SCALE</text>
<text x="15.7" y="260.5">REVISION DATE:</text>
<text x="15.7" y="263.8">DRAWING:</text>
<text x="34.6" y="263.9">R-CP-4111-MA</text>
<text x="40.8" y="260.6">11/1/16</text>
<text x="55" y="264.2">CEMENT PLASTER</text>
</g>
<text font-size="1.2" x="69.5" y="230.2">®</text>
</svg>
